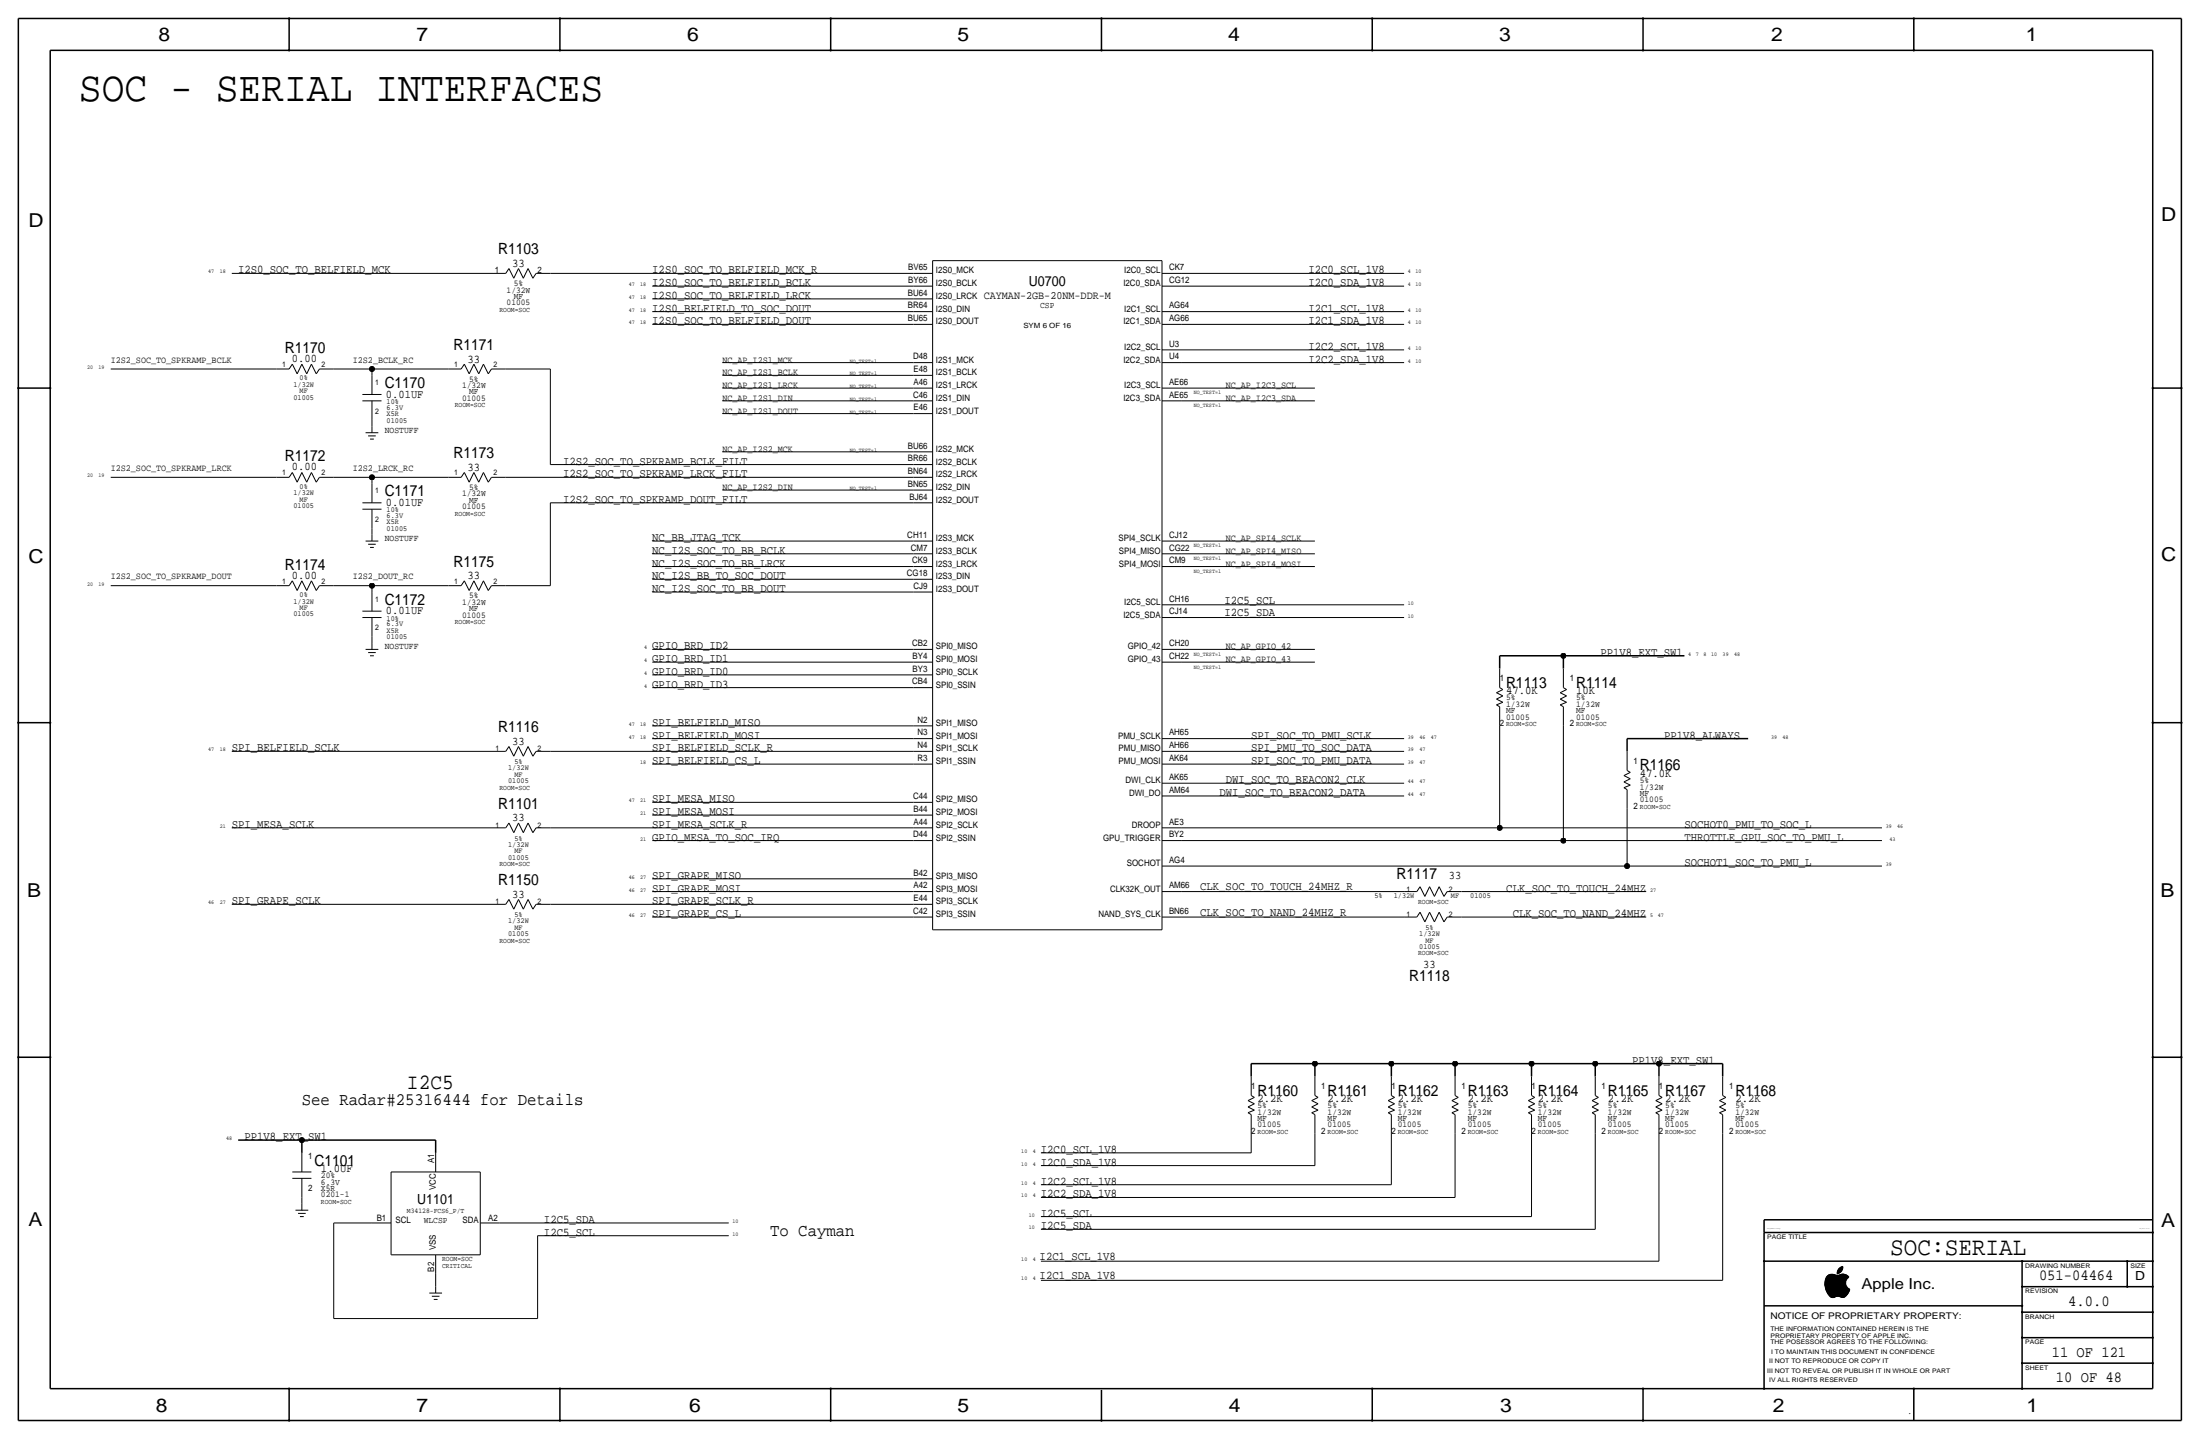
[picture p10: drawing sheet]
<svg xmlns="http://www.w3.org/2000/svg" width="877mm" height="574mm" viewBox="0 0 877 574" stroke-linecap="round" stroke-linejoin="round" font-family="sans-serif">
<g fill="none" stroke="#000" stroke-width=".6">
<path d="M7.3 7.4v558.8zM7.3 7.4h862.3zM115.3 7.4v12.7zM223.2 7.4v12.7zM331.2 7.4v12.7zM439.1 7.4v12.7zM547.1 7.4v12.7zM655 7.4v12.7zM763 7.4v12.7zM869.6 7.4v558.8zM20 20.1v533.4zM20 20.1h838.2z"/>
<path d="M858.2 20.1v533.4zM7.3 154.7h12.7zM858.2 154.7h11.4zM597.9 261.4h25.4zM597.9 261.4v5zM623.3 261.4h48.2zM623.3 261.4v5zM7.3 288h12.7zM648.7 294.4h48.2zM648.7 294.4v5.1zM858.2 288h11.4zM7.3 421.4h12.7z"/>
<path d="M498.8 423.9h25.4zM498.8 423.9v5.1zM524.2 423.9h30.5zM524.2 423.9v5.1zM554.7 423.9h25.4zM554.7 423.9v5.1zM580.1 423.9h30.5zM580.1 423.9v5.1zM610.6 423.9h25.4zM610.6 423.9v5.1zM636 423.9h25.4zM636 423.9v5.1z"/>
<path d="M661.4 423.9h25.4zM661.4 423.9v5.1zM686.8 423.9v5.1zM858.2 421.4h11.4zM94.9 454.4h25.4zM120.3 454.4h53.4zM120.3 454.4v5.1zM173.7 454.4v5.1zM703.3 486.2h154.9zM703.3 486.2v5zM703.3 491.2h154.9zM703.3 491.2v62.3z"/>
<path d="M703.3 502.7h154.9zM806.1 502.7v50.8zM806.1 512.8h52.1zM848.1 502.7v10.1zM703.3 520.4h102.8zM806.1 533.1h52.1zM806.1 523h52.1zM20 553.5h838.2zM115.3 553.5v12.7zM223.2 553.5v12.7zM331.2 553.5v12.7zM439.1 554v12.2z"/>
<path d="M547.1 553.5v12.7zM655 553.5v12.7zM763 553.5v12.7zM806.1 543.3h52.1zM7.3 566.2h862.3z"/>
</g>
<g fill="none" stroke="#000" stroke-width=".4">
<path d="M92.4 109h104.1zM196.5 109h5.1zM202.9 107l-1.3 2zM202.9 107l1.9 3.9zM206.7 107l-1.9 3.9zM206.7 107l1.9 3.9zM210.5 107l1.9 3.9zM210.5 107l-1.9 3.9zM213.7 109h5.7zM213.7 109l-1.3 1.9zM219.4 109h144.8zM260 119.1h104.2z"/>
<path d="M260 114h104.2zM364.2 109h7.6zM364.2 119.1h7.6zM364.2 114h7.6zM371.8 103.9v266.7zM371.8 103.9h91.4zM463.2 114h7.7zM463.2 109h7.7zM463.2 103.9v266.7zM470.9 109h88.9zM470.9 114h88.9zM260 124.2h104.2z"/>
<path d="M260 129.3h104.2zM364.2 124.2h7.6zM364.2 129.3h7.6zM463.2 124.2h7.7zM463.2 139.4h7.7zM463.2 129.3h7.7zM470.9 139.4h88.9zM470.9 129.3h88.9zM470.9 124.2h88.9zM44.1 147.1h66.1zM110.2 147.1h5.1zM116.5 145.1l-1.2 2z"/>
<path d="M116.5 145.1l2 3.9zM120.3 145.1l-1.8 3.9zM120.3 145.1l2 3.9zM124.2 145.1l1.9 3.9zM124.2 145.1l-1.9 3.9zM127.4 147.1h5.6zM127.4 147.1l-1.3 1.9zM133 147.1h15.3zM144.5 157.2h7.6zM144.5 159.8h7.6zM148.3 147.1v2.5zM148.3 147.1h30.5z"/>
<path d="M148.3 149.6v7.6zM148.3 159.8v7.6zM178.8 147.1h5zM185.1 145.1l-1.3 2zM185.1 145.1l1.9 3.9zM188.9 145.1l-1.9 3.9zM188.9 145.1l2 3.9zM192.7 145.1l2 3.9zM192.7 145.1l-1.8 3.9zM195.9 147.1h5.7zM195.9 147.1l-1.2 1.9zM201.6 147.1h17.8z"/>
<path d="M219.4 147.1v38.1zM288 144.5h76.2zM288 149.6h76.2zM288 154.7h76.2zM288 159.8h76.2zM364.2 159.8h7.6zM364.2 144.5h7.6zM364.2 154.7h7.6zM364.2 149.6h7.6zM463.2 159.8h7.7zM463.2 154.7h7.7zM463.2 144.5h7.7z"/>
<path d="M470.9 159.8h53.3zM470.9 144.5h88.9zM470.9 154.7h53.3zM145.7 172.5h5.1zM146.8 173.7h3zM147.5 175h1.5zM148.3 167.4v2.5zM148.3 169.9v2.6zM288 164.8h76.2zM364.2 164.8h7.6zM44.1 190.2h66.1zM110.2 190.2h5.1z"/>
<path d="M116.5 188.3l-1.2 1.9zM116.5 188.3l2 3.9zM120.3 188.3l-1.8 3.9zM120.3 188.3l2 3.9zM124.2 188.3l1.9 3.9zM124.2 188.3l-1.9 3.9zM127.4 190.2h5.6zM127.4 190.2l-1.3 2zM133 190.2h15.3zM148.3 190.2v2.6zM148.3 190.2h30.5zM148.3 192.8v7.6z"/>
<path d="M178.8 190.2h5zM185.1 188.3l-1.3 1.9zM185.1 188.3l1.9 3.9zM188.9 188.3l-1.9 3.9zM188.9 188.3l2 3.9zM192.7 188.3l2 3.9zM192.7 188.3l-1.8 3.9zM195.9 190.2h5.7zM195.9 190.2l-1.2 2zM201.6 190.2h162.6zM219.4 185.2h144.8zM288 195.3h76.2z"/>
<path d="M288 180.1h76.2zM364.2 180.1h7.6zM364.2 195.3h7.6zM364.2 185.2h7.6zM364.2 190.2h7.6zM144.5 200.4h7.6zM144.5 202.9h7.6zM145.7 215.6h5.1zM146.8 216.9h3zM147.5 218.2h1.5zM148.3 210.6v2.5zM148.3 202.9v7.7z"/>
<path d="M148.3 213.1v2.5zM219.4 200.4v33zM219.4 200.4h144.8zM260 215.6h104.2zM364.2 215.6h7.6zM364.2 200.4h7.6zM463.2 215.6h7.7zM470.9 215.6h53.3zM44.1 233.4h66.1zM110.2 233.4h5.1zM116.5 231.5l-1.2 1.9zM116.5 231.5l2 3.9z"/>
<path d="M120.3 231.5l-1.8 3.9zM120.3 231.5l2 3.9zM124.2 231.5l1.9 3.9zM124.2 231.5l-1.9 3.9zM127.4 233.4h5.6zM127.4 233.4l-1.3 2zM133 233.4h15.3zM148.3 233.4v2.6zM148.3 233.4h30.5zM148.3 236v7.6zM178.8 233.4h5zM185.1 231.5l-1.3 1.9z"/>
<path d="M185.1 231.5l1.9 3.9zM188.9 231.5l-1.9 3.9zM188.9 231.5l2 3.9zM192.7 231.5l2 3.9zM192.7 231.5l-1.8 3.9zM195.9 233.4h5.7zM195.9 233.4l-1.2 2zM201.6 233.4h17.8zM260 220.7h104.2zM260 225.8h104.2zM260 230.9h104.2zM260 236h104.2z"/>
<path d="M364.2 220.7h7.6zM364.2 225.8h7.6zM364.2 236h7.6zM364.2 230.9h7.6zM463.2 220.7h7.7zM463.2 225.8h7.7zM470.9 220.7h53.3zM470.9 225.8h53.3zM144.5 243.6h7.6zM144.5 246.1h7.6zM145.7 258.8h5.1zM148.3 253.7v2.6z"/>
<path d="M148.3 256.3v2.5zM148.3 246.1v7.6zM260 258.8h104.2zM364.2 258.8h7.6zM463.2 241h7.7zM463.2 258.8h7.7zM463.2 246.1h7.7zM470.9 258.8h53.3zM470.9 246.1h88.9zM470.9 241h88.9zM146.8 260.1h3zM147.5 261.4h1.5z"/>
<path d="M260 263.9h104.2zM260 274.1h104.2zM260 269h104.2zM364.2 274.1h7.6zM364.2 263.9h7.6zM364.2 269h7.6zM463.2 263.9h7.7zM470.9 263.9h53.3zM596.6 278.6l2.5 1.3zM596.6 278.6l2.5-1.2zM596.6 276.1l2.5 1.3zM596.6 276.1l2.5-1.3z"/>
<path d="M597.9 266.4v7.7zM597.9 274.1l1.2 .7zM622 278.6l2.5 1.3zM622 278.6l2.5-1.2zM622 276.1l2.5 1.3zM622 276.1l2.5-1.3zM623.3 266.4v7.7zM623.3 274.1l1.2 .7zM92.4 299.5h104.1zM196.5 299.5h5.1zM202.9 297.5l-1.3 2zM202.9 297.5l1.9 3.9z"/>
<path d="M206.7 297.5l-1.9 3.9zM206.7 297.5l1.9 3.9zM210.5 297.5l1.9 3.9zM210.5 297.5l-1.9 3.9zM213.7 299.5h5.7zM213.7 299.5l-1.3 1.9zM219.4 299.5h144.8zM260 294.4h104.2zM260 289.3h104.2zM364.2 299.5h7.6zM364.2 294.4h7.6zM364.2 289.3h7.6z"/>
<path d="M463.2 294.4h7.7zM463.2 299.5h7.7zM470.9 299.5h88.9zM470.9 294.4h88.9zM596.6 280.9l1.3 .8zM596.6 280.9l2.5-1zM597.9 289.3v40.6zM597.9 281.7v7.6zM622 280.9l1.3 .8zM622 280.9l2.5-1zM623.3 289.3v45.7zM623.3 281.7v7.6z"/>
<path d="M648.7 299.5v7.6zM260 319.8h104.2zM260 304.5h104.2zM364.2 319.8h7.6zM364.2 304.5h7.6zM463.2 317.2h7.7zM463.2 312.2h7.7zM463.2 304.5h7.7zM470.9 312.2h88.9zM470.9 317.2h88.9zM470.9 304.5h88.9zM647.4 313.9l1.3 .8z"/>
<path d="M647.4 313.9l2.5-1zM647.4 311.7l2.5 1.2zM647.4 311.7l2.5-1.3zM647.4 309.1l2.5 1.3zM647.4 309.1l2.5-1.3zM648.7 314.7v7.6zM648.7 307.1l1.2 .7zM92.4 329.9h104.1zM196.5 329.9h5.1zM202.9 328l-1.3 1.9zM202.9 328l1.9 3.9zM206.7 328l-1.9 3.9z"/>
<path d="M206.7 328l1.9 3.9zM210.5 328l1.9 3.9zM210.5 328l-1.9 3.9zM213.7 329.9h5.7zM213.7 329.9l-1.3 2zM219.4 329.9h144.8zM260 324.9h104.2zM260 335h104.2zM364.2 335h7.6zM364.2 329.9h7.6zM364.2 324.9h7.6zM463.2 329.9h7.7z"/>
<path d="M463.2 335h7.7zM470.9 329.9h127zM470.9 335h152.4zM597.9 329.9h152.4zM623.3 335h127zM648.7 322.3v22.9zM202.9 358.5l-1.3 1.9zM202.9 358.5l1.9 3.9zM206.7 358.5l-1.9 3.9zM206.7 358.5l1.9 3.9zM210.5 358.5l1.9 3.9zM210.5 358.5l-1.9 3.9z"/>
<path d="M260 355.3h104.2zM260 350.3h104.2zM364.2 355.3h7.6zM364.2 350.3h7.6zM463.2 345.2h7.7zM463.2 355.3h7.7zM470.9 355.3h88.9zM470.9 345.2h177.8zM559.8 355.3h5zM566.1 353.4l-1.3 1.9zM566.1 353.4l1.9 3.9zM569.9 353.4l-1.9 3.9z"/>
<path d="M569.9 353.4l2 3.9zM573.7 353.4l2 3.9zM573.7 353.4l-1.8 3.9zM576.9 355.3h5.7zM576.9 355.3l-1.2 2zM582.6 355.3h73.7zM648.7 345.2h101.6zM92.4 360.4h104.1zM196.5 360.4h5.1zM213.7 360.4h5.7zM213.7 360.4l-1.3 2zM219.4 360.4h144.8z"/>
<path d="M260 365.5h104.2zM364.2 365.5h7.6zM364.2 360.4h7.6zM371.8 370.6h91.4zM463.2 365.5h7.7zM470.9 365.5h88.9zM559.8 365.5h5zM566.1 363.6l-1.3 1.9zM566.1 363.6l1.9 3.8zM569.9 363.6l-1.9 3.8zM569.9 363.6l2 3.8zM573.7 363.6l2 3.8z"/>
<path d="M573.7 363.6l-1.8 3.8zM576.9 365.5h5.7zM576.9 365.5l-1.2 1.9zM582.6 365.5h73.7zM497.5 438.7l2.6 1.2zM497.5 438.7l2.6-1.3zM498.8 429v7.6zM498.8 436.6l1.3 .8zM522.9 438.7l2.6 1.2zM522.9 438.7l2.6-1.3zM524.2 429v7.6zM524.2 436.6l1.3 .8z"/>
<path d="M553.4 438.7l2.6 1.2zM553.4 438.7l2.6-1.3zM554.7 429v7.6zM554.7 436.6l1.3 .8zM578.8 438.7l2.6 1.2zM578.8 438.7l2.6-1.3zM580.1 429v7.6zM580.1 436.6l1.3 .8zM609.3 438.7l2.5 1.2zM609.3 438.7l2.5-1.3zM610.6 429v7.6zM610.6 436.6l1.2 .8z"/>
<path d="M634.7 438.7l2.5 1.2zM634.7 438.7l2.5-1.3zM636 429v7.6zM636 436.6l1.2 .8zM660.1 438.7l2.5 1.2zM660.1 438.7l2.5-1.3zM661.4 429v7.6zM661.4 436.6l1.2 .8zM685.5 438.7l2.5 1.2zM685.5 438.7l2.5-1.3zM686.8 429v7.6zM686.8 436.6l1.2 .8z"/>
<path d="M120.3 459.5v7.6zM173.7 459.5v7.6zM415 459.5h83.8zM497.5 443.5l1.3 .7zM497.5 443.5l2.6-1zM497.5 441.2l2.6 1.3zM497.5 441.2l2.6-1.3zM498.8 451.9v7.6zM498.8 444.2v7.7zM522.9 443.5l1.3 .7zM522.9 443.5l2.6-1zM522.9 441.2l2.6 1.3z"/>
<path d="M522.9 441.2l2.6-1.3zM524.2 451.9v12.7zM524.2 444.2v7.7zM553.4 443.5l1.3 .7zM553.4 443.5l2.6-1zM553.4 441.2l2.6 1.3zM553.4 441.2l2.6-1.3zM554.7 451.9v20.3zM554.7 444.2v7.7zM578.8 443.5l1.3 .7zM578.8 443.5l2.6-1zM578.8 441.2l2.6 1.3z"/>
<path d="M578.8 441.2l2.6-1.3zM580.1 451.9v25.4zM580.1 444.2v7.7zM609.3 443.5l1.3 .7zM609.3 443.5l2.5-1zM609.3 441.2l2.5 1.3zM609.3 441.2l2.5-1.3zM610.6 451.9v33zM610.6 444.2v7.7zM634.7 443.5l1.3 .7zM634.7 443.5l2.5-1zM634.7 441.2l2.5 1.3z"/>
<path d="M634.7 441.2l2.5-1.3zM636 451.9v38.1zM636 444.2v7.7zM660.1 443.5l1.3 .7zM660.1 443.5l2.5-1zM660.1 441.2l2.5 1.3zM660.1 441.2l2.5-1.3zM661.4 451.9v50.8zM661.4 444.2v7.7zM685.5 443.5l1.3 .7zM685.5 443.5l2.5-1zM685.5 441.2l2.5 1.3z"/>
<path d="M685.5 441.2l2.5-1.3zM686.8 451.9v58.4zM686.8 444.2v7.7zM116.5 467.1h7.7zM116.5 469.6h7.7zM120.3 477.3v2.5zM120.3 469.6v7.7zM120.3 479.8v2.5zM155.9 467.1h35.6zM155.9 467.1v33zM191.5 467.1v33zM415 477.3h165.1z"/>
<path d="M415 464.6h109.2zM415 472.2h139.7zM117.8 482.3h5.1zM118.8 483.6h3.1zM119.6 484.9h1.5zM133 487.4v38.1zM133 487.4h15.3zM148.3 487.4h7.6zM191.5 487.4h7.6zM199.1 487.4h91.4zM214.3 492.5h76.2zM214.3 492.5v33z"/>
<path d="M415 490h221zM415 484.9h195.6zM155.9 500.1h35.6zM171.1 515.4h5.1zM172.2 516.6h3zM172.9 517.9h1.5zM173.7 507.7v5.1zM173.7 500.1v7.6zM173.7 512.8v2.6zM415 510.3h271.8zM415 502.7h246.4zM727.5 511.7h8.3z"/>
<path d="M727.5 512h8.3zM727.5 512.1h8.3zM727.5 512.2h8.4zM727.5 512.3h8.4zM727.5 511.2h8.2zM727.5 511.3h8.2zM727.5 511.5h8.2zM727.5 511.8h8.3zM727.5 511.6h8.3zM727.5 512.4h8.5zM727.5 511.9h8.3zM727.5 511.4h8.2z"/>
<path d="M727.5 511.1h8.3zM727.6 512.8h8.6zM727.6 510.8h8.2zM727.6 511h8.2zM727.6 512.7h8.5zM727.6 512.5h8.4zM727.6 512.6h8.4zM727.6 510.9h8.2zM727.6 510.7h8.2zM727.6 512.9h8.6zM727.6 513.1h8.8zM727.6 513h8.7z"/>
<path d="M727.6 510.6h8.3zM727.6 510.5h8.3zM727.7 510.4h8.2zM727.7 513.2h8.8zM727.7 510.3h8.3zM727.7 510.2h8.3zM727.7 513.3h9zM727.7 513.4h9.1zM727.7 510.1h8.3zM727.8 513.6h9.2zM727.8 510h8.3zM727.8 513.5h9.1z"/>
<path d="M727.8 509.9h8.4zM727.8 513.7h9.4zM727.8 513.8h9.6zM727.8 509.8h8.5zM727.9 513.9h9.5zM727.9 509.7h8.4zM727.9 509.6h8.5zM727.9 514h9.5zM727.9 514.1h9.5zM728 509.5h8.5zM728 514.2h9.4zM728 509.3h8.7z"/>
<path d="M728 509.4h8.6zM728 514.4h9.3zM728.1 509.2h8.8zM728.1 514.5h9.2zM728.1 509.1h8.9zM728.1 514.6h9.1zM728.2 509h8.8zM728.2 514.7h9zM728.2 514.8h9zM728.3 508.9h8.7zM728.3 514.9h8.8zM728.3 508.8h8.6z"/>
<path d="M728.3 515.1h8.7zM728.3 515h8.8zM728.4 508.7h8.4zM728.4 515.2h8.6zM728.5 515.3h8.4zM728.5 508.6h8.2zM728.5 515.4h8.4zM728.6 515.5h8.2zM728.6 508.5h7.9zM728.7 515.6h8zM728.7 508.4h7.7zM728.7 515.7h8z"/>
<path d="M728.8 515.8h7.7zM728.9 508.3h3.1zM728.9 515.9h7.6zM728.9 516h7.5zM729 508.2h2.6zM729 516.1h7.3zM729.1 516.2h7.1zM729.2 516.3h6.9zM729.2 508.1l1.8-.2a3.7 3.7 0 0 0 3.3-.1 2.44 2.44 0 0 1 2.7 1.3 2.72 2.72 0 0 0 .5 4.8l-.7 1.5-1.1 1.3M729.2 508.1a5.2 5.2 0 0 0-.8 7.1 2.3 2.3 0 0 0 2.2 2l1-.3M729.3 508.1h2.1zM729.3 516.4h6.7z"/>
<path d="M729.4 516.5h6.5zM729.5 516.6h6.3zM729.6 516.7h2.5zM729.6 507.9h1.4zM729.7 516.8h2.1zM729.8 516.9h1.9zM729.9 517h1.6zM730.2 517.1h1zM732.4 507.5h.6zM732.4 507.4h.8zM732.4 507.6h.4zM732.4 507h1.4z"/>
<path d="M732.4 507.1h1.3zM732.4 507.2h1.2zM732.4 507.3h1zM732.5 506.8h1.5zM732.5 506.9h1.4zM732.5 506.6h1.7zM732.5 506.7h1.6zM732.6 506.5h1.7zM732.6 506.4h1.7zM732.7 506.3h1.7zM732.7 506.2h1.7zM732.8 506.1h1.7z"/>
<path d="M732.8 506h1.7zM732.9 505.9h1.6zM733 505.8h1.6zM733.1 505.7h1.5zM733.1 508.3h3.1zM733.2 505.6h1.4zM733.2 516.7h2.5zM733.3 505.5h1.4zM733.4 505.4h1.3zM733.4 508.2h2.6zM733.6 505.3h1.1zM733.6 516.8h2z"/>
<path d="M733.7 508.1h2.1zM733.7 505.2h1zM733.8 516.9h1.7zM733.9 505.1h.8zM733.9 507.9h1.6zM734 517h1.3zM734.1 505h.6zM734.3 504.9h.4zM734.3 507.8h.8zM734.3 517.1h.7zM734.7 504.7a2.81 2.81 0 0 0-2.3 3 2.71 2.71 0 0 0 2.3-2.9M735.8 516.7a2.7 2.7 0 0 1-3 0l-1.1 .2"/>
<path d="M133 525.5h81.3z"/>
</g>
<g fill="#000" stroke="#000" stroke-width=".4">
<path d="M115.1 7.2h.4v.3h-.4zM115.1 19.9h.4v.3h-.4zM223 7.2h.4v.3h-.4zM223 19.9h.4v.3h-.4zM331 19.9h.4v.3h-.4zM331 7.2h.4v.3h-.4zM438.9 7.2h.4v.3h-.4zM438.9 19.9h.4v.3h-.4zM546.9 7.2h.4v.3h-.4zM546.9 19.9h.4v.3h-.4zM654.8 19.9h.4v.3h-.4zM654.8 7.2h.4v.3h-.4z"/>
<path d="M762.8 19.9h.4v.3h-.4zM762.8 7.2h.4v.3h-.4zM7.1 154.5h.4v.4h-.4zM19.8 154.5h.4v.4h-.4zM858 154.5h.4v.4h-.4zM869.5 154.5h.3v.4h-.3zM7.1 287.9h.4v.3h-.4zM19.8 287.9h.4v.3h-.4zM858 287.9h.4v.3h-.4zM869.5 287.9h.3v.3h-.3zM7.1 421.2h.4v.4h-.4zM19.8 421.2h.4v.4h-.4z"/>
<path d="M858 421.2h.4v.4h-.4zM869.5 421.2h.3v.4h-.3zM858 491.1h.4v.3h-.4zM703.1 502.5h.4v.3h-.4zM806 502.5h.3v.3h-.3zM806 512.7h.3v.3h-.3zM847.9 512.7h.3v.3h-.3zM847.9 502.5h.3v.3h-.3zM858 502.5h.4v.3h-.4zM858 512.7h.4v.3h-.4zM806 520.3h.3v.3h-.3zM806 522.8h.3v.4h-.3z"/>
<path d="M806 533h.3v.3h-.3zM858 522.8h.4v.4h-.4zM858 533h.4v.3h-.4zM115.1 553.3h.4v.3h-.4zM223 553.3h.4v.3h-.4zM331 553.3h.4v.3h-.4zM546.9 553.3h.4v.3h-.4zM654.8 553.3h.4v.3h-.4zM703.1 553.3h.4v.3h-.4zM762.8 553.3h.4v.3h-.4zM806 543.1h.3v.4h-.3zM806 553.3h.3v.3h-.3z"/>
<path d="M858 543.1h.4v.4h-.4zM115.1 566h.4v.3h-.4zM223 566h.4v.3h-.4zM331 566h.4v.3h-.4zM438.9 566h.4v.3h-.4zM546.9 566h.4v.3h-.4zM654.8 566h.4v.3h-.4z"/>
<circle cx="148.3" cy="147.1" r="1.02"/>
<circle cx="148.3" cy="190.2" r="1.02"/>
<circle cx="148.3" cy="233.4" r="1.02"/>
<circle cx="623.3" cy="261.4" r="1.02"/>
<circle cx="597.9" cy="329.9" r="1.02"/>
<circle cx="623.3" cy="335" r="1.02"/>
<circle cx="648.7" cy="345.2" r="1.02"/>
<circle cx="524.2" cy="423.9" r="1.02"/>
<circle cx="554.7" cy="423.9" r="1.02"/>
<circle cx="580.1" cy="423.9" r="1.02"/>
<circle cx="610.6" cy="423.9" r="1.02"/>
<circle cx="636" cy="423.9" r="1.02"/>
<circle cx="661.4" cy="423.9" r="1.02"/>
<circle cx="120.3" cy="454.4" r="1.02"/>
</g>
<text font-size="17" x="31.4" y="40.4">SOC - SERIAL INTERFACES</text>
<text font-size="10.1" x="753.6" y="500.1">SOC:SERIAL</text>
<text font-size="8.7" x="162.3" y="434.1">I2C5</text>
<g font-size="7.6">
<text x="63.2" y="16.5">8</text>
<text x="166.1" y="16.5">7</text>
<text x="274" y="16.5">6</text>
<text x="381.7" y="16.5">5</text>
<text x="489.7" y="16.5">4</text>
<text x="597.6" y="16.5">3</text>
<text x="706.1" y="16.5">2</text>
<text x="807.7" y="16.5">1</text>
<text x="861.5" y="88.1">D</text>
<text x="11.4" y="90.4">D</text>
<text x="11.4" y="224.3">C</text>
<text x="861.5" y="223.8">C</text>
<text x="10.9" y="357.6">B</text>
<text x="861.3" y="357.4">B</text>
<text x="11.4" y="488.4">A</text>
<text x="861.5" y="489.2">A</text>
<text x="62.2" y="562.6">8</text>
<text x="166.1" y="562.6">7</text>
<text x="274.8" y="562.6">6</text>
<text x="381.7" y="562.6">5</text>
<text x="489.9" y="562.6">4</text>
<text x="598.1" y="562.6">3</text>
<text x="706.8" y="562.6">2</text>
<text x="807.9" y="562.6">1</text>
</g>
<g font-size="7">
<text x="120.3" y="440.4">See Radar#25316444 for Details</text>
<text x="307" y="492.5">To Cayman</text>
</g>
<g font-size="6.2">
<text x="198.6" y="101.3">R1103</text>
<text x="113.5" y="140.7">R1170</text>
<text x="180.8" y="139.4">R1171</text>
<text x="153.4" y="154.7">C1170</text>
<text x="113.5" y="183.9">R1172</text>
<text x="180.8" y="182.6">R1173</text>
<text x="153.4" y="197.9">C1171</text>
<text x="113.5" y="227.1">R1174</text>
<text x="180.8" y="225.8">R1175</text>
<text x="153.4" y="241">C1172</text>
<text x="600.4" y="274.1">R1113</text>
<text x="628.3" y="274.1">R1114</text>
<text x="198.6" y="291.8">R1116</text>
<text x="653.7" y="307.1">R1166</text>
<text x="198.6" y="322.3">R1101</text>
<text x="198.6" y="352.8">R1150</text>
<text x="556.7" y="350.3">R1117</text>
<text x="561.8" y="390.9">R1118</text>
<text x="501.3" y="436.6">R1160</text>
<text x="529.3" y="436.6">R1161</text>
<text x="557.2" y="436.6">R1162</text>
<text x="585.2" y="436.6">R1163</text>
<text x="613.1" y="436.6">R1164</text>
<text x="641" y="436.6">R1165</text>
<text x="663.9" y="436.6">R1167</text>
<text x="691.8" y="436.6">R1168</text>
<text x="125.4" y="464.6">C1101</text>
<text x="812.9" y="510.3">051-04464</text>
<text x="824.6" y="520.4">4.0.0</text>
<text x="818" y="540.8">11 OF 121</text>
<text x="819.6" y="550.9">10 OF 48</text>
</g>
<text font-size="6" x="742.1" y="513.9">Apple Inc.</text>
<g font-size="5.6">
<text x="410.2" y="114">U0700</text>
<text x="166.4" y="479.8">U1101</text>
</g>
<text font-size="5" x="851.2" y="510.3">D</text>
<g font-size="4.7">
<text x="204.2" y="106.4">33</text>
<text x="94.9" y="109">I2S0_SOC_TO_BELFIELD_MCK</text>
<text x="260" y="109">I2S0_SOC_TO_BELFIELD_MCK_R</text>
<text x="521.7" y="109">I2C0_SCL_1V8</text>
<text x="260" y="119.1">I2S0_SOC_TO_BELFIELD_LRCK</text>
<text x="260" y="114">I2S0_SOC_TO_BELFIELD_BCLK</text>
<text x="521.7" y="114">I2C0_SDA_1V8</text>
<text x="260" y="124.2">I2S0_BELFIELD_TO_SOC_DOUT</text>
<text x="521.7" y="124.2">I2C1_SCL_1V8</text>
<text x="260" y="129.3">I2S0_SOC_TO_BELFIELD_DOUT</text>
<text x="521.7" y="129.3">I2C1_SDA_1V8</text>
<text x="521.7" y="139.4">I2C2_SCL_1V8</text>
<text x="116.4" y="144.3">0.00</text>
<text x="186.4" y="144.5">33</text>
<text x="521.7" y="144.5">I2C2_SDA_1V8</text>
<text x="153.9" y="158.5">0.01UF</text>
<text x="224.5" y="185.2">I2S2_SOC_TO_SPKRAMP_BCLK_FILT</text>
<text x="116.4" y="187.5">0.00</text>
<text x="186.4" y="187.7">33</text>
<text x="224.5" y="190.2">I2S2_SOC_TO_SPKRAMP_LRCK_FILT</text>
<text x="153.9" y="201.7">0.01UF</text>
<text x="224.5" y="200.4">I2S2_SOC_TO_SPKRAMP_DOUT_FILT</text>
<text x="260" y="215.6">NC_BB_JTAG_TCK</text>
<text x="260" y="220.7">NC_I2S_SOC_TO_BB_BCLK</text>
<text x="260" y="225.8">NC_I2S_SOC_TO_BB_LRCK</text>
<text x="116.4" y="230.6">0.00</text>
<text x="186.4" y="230.9">33</text>
<text x="260" y="230.9">NC_I2S_BB_TO_SOC_DOUT</text>
<text x="260" y="236">NC_I2S_SOC_TO_BB_DOUT</text>
<text x="153.9" y="244.9">0.01UF</text>
<text x="488.1" y="245.6">I2C5_SDA</text>
<text x="488.1" y="240.5">I2C5_SCL</text>
<text x="260" y="263.9">GPIO_BRD_ID1</text>
<text x="260" y="258.8">GPIO_BRD_ID2</text>
<text x="638" y="261.4">PP1V8_EXT_SW1</text>
<text x="260" y="269">GPIO_BRD_ID0</text>
<text x="260" y="274.1">GPIO_BRD_ID3</text>
<text x="600.4" y="276.6">47.0K</text>
<text x="628.3" y="276.6">10K</text>
<text x="260" y="289.3">SPI_BELFIELD_MISO</text>
<text x="92.4" y="299.5">SPI_BELFIELD_SCLK</text>
<text x="204.2" y="296.9">33</text>
<text x="260" y="294.4">SPI_BELFIELD_MOSI</text>
<text x="260" y="299.5">SPI_BELFIELD_SCLK_R</text>
<text x="498.8" y="299.5">SPI_PMU_TO_SOC_DATA</text>
<text x="498.8" y="294.4">SPI_SOC_TO_PMU_SCLK</text>
<text x="663.4" y="294.4">PP1V8_ALWAYS</text>
<text x="260" y="304.5">SPI_BELFIELD_CS_L</text>
<text x="498.8" y="304.5">SPI_SOC_TO_PMU_DATA</text>
<text x="653.7" y="309.6">47.0K</text>
<text x="486.1" y="317.2">DWI_SOC_TO_BEACON2_DATA</text>
<text x="488.6" y="312.2">DWI_SOC_TO_BEACON2_CLK</text>
<text x="260" y="319.8">SPI_MESA_MISO</text>
<text x="92.4" y="329.9">SPI_MESA_SCLK</text>
<text x="204.2" y="327.4">33</text>
<text x="260" y="324.9">SPI_MESA_MOSI</text>
<text x="260" y="329.9">SPI_MESA_SCLK_R</text>
<text x="671.5" y="329.9">SOCHOT0_PMU_TO_SOC_L</text>
<text x="260" y="335">GPIO_MESA_TO_SOC_IRQ</text>
<text x="671.5" y="335">THROTTLE_GPU_SOC_TO_PMU_L</text>
<text x="671.5" y="345.2">SOCHOT1_SOC_TO_PMU_L</text>
<text x="260" y="350.3">SPI_GRAPE_MISO</text>
<text x="577.6" y="350.3">33</text>
<text x="204.2" y="357.9">33</text>
<text x="260" y="355.3">SPI_GRAPE_MOSI</text>
<text x="478.5" y="354.8">CLK_SOC_TO_TOUCH_24MHZ_R</text>
<text x="600.5" y="355.3">CLK_SOC_TO_TOUCH_24MHZ</text>
<text x="92.4" y="360.4">SPI_GRAPE_SCLK</text>
<text x="260" y="365.5">SPI_GRAPE_CS_L</text>
<text x="260" y="360.4">SPI_GRAPE_SCLK_R</text>
<text x="478.5" y="365">CLK_SOC_TO_NAND_24MHZ_R</text>
<text x="603.1" y="365.5">CLK_SOC_TO_NAND_24MHZ</text>
<text x="567.4" y="385.8">33</text>
<text x="650.7" y="423.9">PP1V8_EXT_SW1</text>
<text x="501.3" y="439.2">2.2K</text>
<text x="529.3" y="439.2">2.2K</text>
<text x="557.2" y="439.2">2.2K</text>
<text x="585.2" y="439.2">2.2K</text>
<text x="613.1" y="439.2">2.2K</text>
<text x="641" y="439.2">2.2K</text>
<text x="663.9" y="439.2">2.2K</text>
<text x="691.8" y="439.2">2.2K</text>
<text x="97.5" y="454.4">PP1V8_EXT_SW1</text>
<text x="415" y="459.5">I2C0_SCL_1V8</text>
<text x="128" y="467.1">1.0UF</text>
<text x="415" y="464.6">I2C0_SDA_1V8</text>
<text x="415" y="472.2">I2C2_SCL_1V8</text>
<text x="415" y="477.3">I2C2_SDA_1V8</text>
<text x="415" y="484.9">I2C5_SCL</text>
<text x="216.9" y="487.4">I2C5_SDA</text>
<text x="415" y="490">I2C5_SDA</text>
<text x="216.9" y="492.5">I2C5_SCL</text>
<text x="414.5" y="502.2">I2C1_SCL_1V8</text>
<text x="414.5" y="509.8">I2C1_SDA_1V8</text>
</g>
<text font-size="4.5" x="392.2" y="119.1">CAYMAN-2GB-20NM-DDR-M</text>
<g font-size="3.8">
<text x="44.1" y="144.5">I2S2_SOC_TO_SPKRAMP_BCLK</text>
<text x="140.7" y="144.5">I2S2_BCLK_RC</text>
<text x="288" y="144.5">NC_AP_I2S1_MCK</text>
<text x="288" y="149.6">NC_AP_I2S1_BCLK</text>
<text x="288" y="154.7">NC_AP_I2S1_LRCK</text>
<text x="488.6" y="154.7">NC_AP_I2C3_SCL</text>
<text x="288" y="159.8">NC_AP_I2S1_DIN</text>
<text x="488.6" y="159.8">NC_AP_I2C3_SDA</text>
<text x="288" y="164.8">NC_AP_I2S1_DOUT</text>
<text x="288" y="180.1">NC_AP_I2S2_MCK</text>
<text x="44.1" y="187.7">I2S2_SOC_TO_SPKRAMP_LRCK</text>
<text x="140.7" y="187.7">I2S2_LRCK_RC</text>
<text x="288" y="195.3">NC_AP_I2S2_DIN</text>
<text x="488.6" y="215.6">NC_AP_SPI4_SCLK</text>
<text x="488.6" y="220.7">NC_AP_SPI4_MISO</text>
<text x="488.6" y="225.8">NC_AP_SPI4_MOSI</text>
<text x="44.1" y="230.9">I2S2_SOC_TO_SPKRAMP_DOUT</text>
<text x="140.7" y="230.9">I2S2_DOUT_RC</text>
<text x="488.6" y="258.8">NC_AP_GPIO_42</text>
<text x="488.6" y="263.9">NC_AP_GPIO_43</text>
</g>
<text font-size="3.7" x="705.8" y="525.5">NOTICE OF PROPRIETARY PROPERTY:</text>
<g font-size="3.6">
<text x="153.4" y="172.5">NOSTUFF</text>
<text x="153.4" y="215.6">NOSTUFF</text>
<text x="153.4" y="258.8">NOSTUFF</text>
</g>
<g font-size="3.5">
<text x="362.1" y="107.7">BV65</text>
<text x="466" y="107.7">CK7</text>
<text x="197.3" y="109">1</text>
<text x="214.3" y="109">2</text>
<text x="362.1" y="112.8">BY66</text>
<text x="373.1" y="109">I2S0_MCK</text>
<text x="448.2" y="109">I2C0_SCL</text>
<text x="466" y="112.8">CG12</text>
<text x="202" y="116.6">1/32W</text>
<text x="204.8" y="114">5%</text>
<text x="204.8" y="119.1">MF</text>
<text x="361.9" y="117.9">BU64</text>
<text x="373.1" y="119.1">I2S0_LRCK</text>
<text x="373.1" y="114">I2S0_BCLK</text>
<text x="447.8" y="114">I2C0_SDA</text>
<text x="202" y="121.7">01005</text>
<text x="361.9" y="122.9">BR64</text>
<text x="373.1" y="124.2">I2S0_DIN</text>
<text x="414.7" y="122.9">CSP</text>
<text x="448.2" y="124.2">I2C1_SCL</text>
<text x="466" y="122.9">AG64</text>
<text x="361.9" y="128">BU65</text>
<text x="373.1" y="129.3">I2S0_DOUT</text>
<text x="447.8" y="129.3">I2C1_SDA</text>
<text x="466" y="128">AG66</text>
<text x="364" y="143.3">D48</text>
<text x="448.2" y="139.4">I2C2_SCL</text>
<text x="466" y="143.3">U4</text>
<text x="466" y="138.2">U3</text>
<text x="364.2" y="148.3">E48</text>
<text x="373.1" y="144.5">I2S1_MCK</text>
<text x="373.1" y="149.6">I2S1_BCLK</text>
<text x="447.8" y="144.5">I2C2_SDA</text>
<text x="184.2" y="154.7">1/32W</text>
<text x="187" y="152.1">5%</text>
<text x="364.2" y="153.4">A46</text>
<text x="373.1" y="154.7">I2S1_LRCK</text>
<text x="448.2" y="154.7">I2C3_SCL</text>
<text x="466" y="153.4">AE66</text>
<text x="184.2" y="159.8">01005</text>
<text x="187" y="157.2">MF</text>
<text x="364" y="158.5">C46</text>
<text x="373.1" y="159.8">I2S1_DIN</text>
<text x="447.8" y="159.8">I2C3_SDA</text>
<text x="466" y="158.5">AE65</text>
<text x="364.2" y="163.6">E46</text>
<text x="373.1" y="164.8">I2S1_DOUT</text>
<text x="361.9" y="178.8">BU66</text>
<text x="361.9" y="183.9">BR66</text>
<text x="373.1" y="180.1">I2S2_MCK</text>
<text x="373.1" y="185.2">I2S2_BCLK</text>
<text x="361.9" y="189">BN64</text>
<text x="373.1" y="190.2">I2S2_LRCK</text>
<text x="184.2" y="197.9">1/32W</text>
<text x="187" y="195.3">5%</text>
<text x="361.9" y="194.1">BN65</text>
<text x="373.1" y="195.3">I2S2_DIN</text>
<text x="184.2" y="202.9">01005</text>
<text x="187" y="200.4">MF</text>
<text x="362.6" y="199.1">BJ64</text>
<text x="373.1" y="200.4">I2S2_DOUT</text>
<text x="361.7" y="214.4">CH11</text>
<text x="373.1" y="215.6">I2S3_MCK</text>
<text x="445.9" y="215.6">SPI4_SCLK</text>
<text x="466" y="214.4">CJ12</text>
<text x="363.1" y="219.5">CM7</text>
<text x="373.1" y="220.7">I2S3_BCLK</text>
<text x="446.1" y="220.7">SPI4_MISO</text>
<text x="466" y="219.5">CG22</text>
<text x="363.6" y="224.5">CK9</text>
<text x="373.1" y="225.8">I2S3_LRCK</text>
<text x="446.1" y="225.8">SPI4_MOSI</text>
<text x="466" y="224.5">CM9</text>
<text x="361.5" y="229.6">CG18</text>
<text x="373.1" y="230.9">I2S3_DIN</text>
<text x="187" y="238.5">5%</text>
<text x="364.2" y="234.7">CJ9</text>
<text x="373.1" y="236">I2S3_DOUT</text>
<text x="466" y="239.8">CH16</text>
<text x="184.2" y="241">1/32W</text>
<text x="187" y="243.6">MF</text>
<text x="448.2" y="241">I2C5_SCL</text>
<text x="466" y="244.9">CJ14</text>
<text x="184.2" y="246.1">01005</text>
<text x="447.8" y="246.1">I2C5_SDA</text>
<text x="363.6" y="257.6">CB2</text>
<text x="466" y="257.6">CH20</text>
<text x="363.8" y="262.6">BY4</text>
<text x="373.1" y="263.9">SPI0_MOSI</text>
<text x="373.1" y="258.8">SPI0_MISO</text>
<text x="449.6" y="258.8">GPIO_42</text>
<text x="449.6" y="263.9">GPIO_43</text>
<text x="466" y="262.6">CH22</text>
<text x="363.8" y="267.7">BY3</text>
<text x="373.1" y="269">SPI0_SCLK</text>
<text x="363.6" y="272.8">CB4</text>
<text x="373.1" y="274.1">SPI0_SSIN</text>
<text x="597.9" y="271.5">1</text>
<text x="625.8" y="271.5">1</text>
<text x="600.4" y="281.7">1/32W</text>
<text x="600.4" y="279.1">5%</text>
<text x="628.3" y="281.7">1/32W</text>
<text x="628.3" y="279.1">5%</text>
<text x="600.4" y="286.8">01005</text>
<text x="600.4" y="284.2">MF</text>
<text x="628.3" y="286.8">01005</text>
<text x="628.3" y="284.2">MF</text>
<text x="365.7" y="293.1">N3</text>
<text x="365.7" y="288">N2</text>
<text x="373.1" y="289.3">SPI1_MISO</text>
<text x="466" y="293.1">AH65</text>
<text x="597.9" y="289.3">2</text>
<text x="625.8" y="289.3">2</text>
<text x="365.7" y="298.2">N4</text>
<text x="373.1" y="299.5">SPI1_SCLK</text>
<text x="373.1" y="294.4">SPI1_MOSI</text>
<text x="445.7" y="294.4">PMU_SCLK</text>
<text x="445.9" y="299.5">PMU_MISO</text>
<text x="466" y="298.2">AH66</text>
<text x="365.7" y="303.3">R3</text>
<text x="373.1" y="304.5">SPI1_SSIN</text>
<text x="445.9" y="304.5">PMU_MOSI</text>
<text x="466" y="303.3">AK64</text>
<text x="651.2" y="304.5">1</text>
<text x="466" y="310.9">AK65</text>
<text x="448.7" y="312.2">DWI_CLK</text>
<text x="450.1" y="317.2">DWI_DO</text>
<text x="466" y="316">AM64</text>
<text x="653.7" y="317.2">MF</text>
<text x="653.7" y="314.7">1/32W</text>
<text x="653.7" y="312.2">5%</text>
<text x="364" y="318.5">C44</text>
<text x="364.2" y="323.6">B44</text>
<text x="373.1" y="319.8">SPI2_MISO</text>
<text x="651.2" y="322.3">2</text>
<text x="653.7" y="319.8">01005</text>
<text x="364.2" y="328.7">A44</text>
<text x="373.1" y="329.9">SPI2_SCLK</text>
<text x="373.1" y="324.9">SPI2_MOSI</text>
<text x="451.2" y="329.9">DROOP</text>
<text x="466" y="328.7">AE3</text>
<text x="364" y="333.8">D44</text>
<text x="373.1" y="335">SPI2_SSIN</text>
<text x="439.8" y="335">GPU_TRIGGER</text>
<text x="466" y="333.8">BY2</text>
<text x="449.3" y="345.2">SOCHOT</text>
<text x="466" y="343.9">AG4</text>
<text x="364.2" y="349">B42</text>
<text x="373.1" y="350.3">SPI3_MISO</text>
<text x="364.2" y="359.2">E44</text>
<text x="364.2" y="354.1">A42</text>
<text x="373.1" y="355.3">SPI3_MOSI</text>
<text x="442.6" y="355.3">CLK32K_OUT</text>
<text x="466" y="354.1">AM66</text>
<text x="364" y="364.2">C42</text>
<text x="373.1" y="365.5">SPI3_SSIN</text>
<text x="373.1" y="360.4">SPI3_SCLK</text>
<text x="437.9" y="365.5">NAND_SYS_CLK</text>
<text x="466" y="364.2">BN66</text>
<text x="498.8" y="434.1">1</text>
<text x="526.7" y="434.1">1</text>
<text x="554.7" y="434.1">1</text>
<text x="582.6" y="434.1">1</text>
<text x="610.6" y="434.1">1</text>
<text x="638.5" y="434.1">1</text>
<text x="661.4" y="434.1">1</text>
<text x="689.3" y="434.1">1</text>
<text x="501.3" y="441.7">5%</text>
<text x="529.3" y="441.7">5%</text>
<text x="557.2" y="441.7">5%</text>
<text x="585.2" y="441.7">5%</text>
<text x="613.1" y="441.7">5%</text>
<text x="641" y="441.7">5%</text>
<text x="663.9" y="441.7">5%</text>
<text x="691.8" y="441.7">5%</text>
<text x="501.3" y="446.8">MF</text>
<text x="501.3" y="449.3">01005</text>
<text x="501.3" y="444.2">1/32W</text>
<text x="529.3" y="446.8">MF</text>
<text x="529.3" y="449.3">01005</text>
<text x="529.3" y="444.2">1/32W</text>
<text x="557.2" y="444.2">1/32W</text>
<text x="557.2" y="449.3">01005</text>
<text x="557.2" y="446.8">MF</text>
<text x="585.2" y="449.3">01005</text>
<text x="585.2" y="446.8">MF</text>
<text x="585.2" y="444.2">1/32W</text>
<text x="613.1" y="446.8">MF</text>
<text x="613.1" y="449.3">01005</text>
<text x="613.1" y="444.2">1/32W</text>
<text x="641" y="444.2">1/32W</text>
<text x="641" y="446.8">MF</text>
<text x="641" y="449.3">01005</text>
<text x="663.9" y="444.2">1/32W</text>
<text x="663.9" y="449.3">01005</text>
<text x="663.9" y="446.8">MF</text>
<text x="691.8" y="444.2">1/32W</text>
<text x="691.8" y="449.3">01005</text>
<text x="691.8" y="446.8">MF</text>
<text x="498.8" y="451.9">2</text>
<text x="526.7" y="451.9">2</text>
<text x="554.7" y="451.9">2</text>
<text x="582.6" y="451.9">2</text>
<text x="610.6" y="451.9">2</text>
<text x="638.5" y="451.9">2</text>
<text x="661.4" y="451.9">2</text>
<text x="689.3" y="451.9">2</text>
<text x="122.9" y="462">1</text>
<text x="173" y="463.6" transform="rotate(-90 173 463.6)">A1</text>
<text x="128" y="469.6">20%</text>
<text x="128" y="472.2">6.3V</text>
<text x="122.9" y="474.7">2</text>
<text x="128" y="477.3">0201-1</text>
<text x="128" y="474.7">X5R</text>
<text x="173.7" y="474.3" transform="rotate(-90 173.7 474.3)">VCC</text>
<text x="150.2" y="486.5">B1</text>
<text x="157.7" y="487.4">SCL</text>
<text x="169" y="487.4">WLCSP</text>
<text x="184.4" y="487.5">SDA</text>
<text x="194.7" y="486.5">A2</text>
<text x="173.7" y="498.3" transform="rotate(-90 173.7 498.3)">VSS</text>
<text x="173" y="506.8" transform="rotate(-90 173 506.8)">B2</text>
<text x="760.4" y="563.6">.</text>
</g>
<g font-size="3.1">
<text x="112.5" y="146.3">1</text>
<text x="128.2" y="146.3">2</text>
<text x="181" y="146.3">1</text>
<text x="196.8" y="146.3">2</text>
<text x="117" y="154.2">1/32W</text>
<text x="119.5" y="151.6">0%</text>
<text x="149.6" y="153.4">1</text>
<text x="117" y="159.3">01005</text>
<text x="119.5" y="156.7">MF</text>
<text x="154.1" y="161">10%</text>
<text x="149.6" y="164.8">2</text>
<text x="154.1" y="163.3">6.3V</text>
<text x="154.1" y="165.9">X5R</text>
<text x="154.1" y="168.4">01005</text>
<text x="112.5" y="189.5">1</text>
<text x="128.2" y="189.5">2</text>
<text x="181" y="189.5">1</text>
<text x="196.8" y="189.5">2</text>
<text x="117" y="197.4">1/32W</text>
<text x="119.5" y="194.8">0%</text>
<text x="149.6" y="196.6">1</text>
<text x="117" y="202.4">01005</text>
<text x="119.5" y="199.9">MF</text>
<text x="149.6" y="208">2</text>
<text x="154.1" y="204.2">10%</text>
<text x="154.1" y="209">X5R</text>
<text x="154.1" y="206.5">6.3V</text>
<text x="154.1" y="211.6">01005</text>
<text x="112.5" y="232.7">1</text>
<text x="128.2" y="232.7">2</text>
<text x="181" y="232.7">1</text>
<text x="196.8" y="232.7">2</text>
<text x="119.5" y="238">0%</text>
<text x="149.6" y="239.8">1</text>
<text x="117" y="245.6">01005</text>
<text x="117" y="240.5">1/32W</text>
<text x="119.5" y="243.1">MF</text>
<text x="149.6" y="251.2">2</text>
<text x="154.1" y="247.4">10%</text>
<text x="154.1" y="249.7">6.3V</text>
<text x="154.1" y="254.8">01005</text>
<text x="154.1" y="252.2">X5R</text>
<text x="197.6" y="299.5">1</text>
<text x="214.3" y="299.5">2</text>
<text x="205.1" y="304.5">5%</text>
<text x="202.6" y="307.1">1/32W</text>
<text x="205.1" y="309.6">MF</text>
<text x="202.6" y="312.2">01005</text>
<text x="197.6" y="329.9">1</text>
<text x="214.3" y="329.9">2</text>
<text x="205.1" y="335">5%</text>
<text x="202.6" y="337.6">1/32W</text>
<text x="205.1" y="340.1">MF</text>
<text x="202.6" y="342.6">01005</text>
<text x="548" y="357.9">5%</text>
<text x="555.6" y="357.9">1/32W</text>
<text x="560.8" y="355.3">1</text>
<text x="577.5" y="355.3">2</text>
<text x="578.4" y="357.9">MF</text>
<text x="586.1" y="357.9">01005</text>
<text x="197.6" y="360.4">1</text>
<text x="205.1" y="365.5">5%</text>
<text x="214.3" y="360.4">2</text>
<text x="560.8" y="365.5">1</text>
<text x="577.5" y="365.5">2</text>
<text x="202.6" y="368">1/32W</text>
<text x="205.1" y="370.6">MF</text>
<text x="568.3" y="370.6">5%</text>
<text x="202.6" y="373.1">01005</text>
<text x="565.8" y="373.1">1/32W</text>
<text x="568.3" y="375.7">MF</text>
<text x="565.8" y="378.2">01005</text>
</g>
<g font-size="2.9">
<text x="199.1" y="124.2">ROOM=SOC</text>
<text x="408" y="130.6">SYM 6 OF 16</text>
<text x="181.3" y="162.3">ROOM=SOC</text>
<text x="181.3" y="205.5">ROOM=SOC</text>
<text x="181.3" y="248.7">ROOM=SOC</text>
<text x="600.4" y="289.3">ROOM=SOC</text>
<text x="628.3" y="289.3">ROOM=SOC</text>
<text x="199.1" y="314.7">ROOM=SOC</text>
<text x="653.7" y="322.3">ROOM=SOC</text>
<text x="199.1" y="345.2">ROOM=SOC</text>
<text x="565.3" y="360.4">ROOM=SOC</text>
<text x="199.1" y="375.7">ROOM=SOC</text>
<text x="565.3" y="380.7">ROOM=SOC</text>
<text x="501.3" y="451.9">ROOM=SOC</text>
<text x="529.3" y="451.9">ROOM=SOC</text>
<text x="557.2" y="451.9">ROOM=SOC</text>
<text x="585.2" y="451.9">ROOM=SOC</text>
<text x="613.1" y="451.9">ROOM=SOC</text>
<text x="641" y="451.9">ROOM=SOC</text>
<text x="663.9" y="451.9">ROOM=SOC</text>
<text x="691.8" y="451.9">ROOM=SOC</text>
<text x="128" y="479.8">ROOM=SOC</text>
<text x="162.2" y="483.6">M34128-FCS6_P/T</text>
<text x="176.2" y="502.7">ROOM=SOC</text>
</g>
<text font-size="2.8" x="176.2" y="505.2">CRITICAL</text>
<g font-size="2.5">
<text x="704.5" y="493.8">PAGE TITLE</text>
<text x="807.4" y="505.2">DRAWING NUMBER</text>
<text x="849.3" y="505.2">SIZE</text>
<text x="807.4" y="515.4">REVISION</text>
<text x="807.4" y="525.5">BRANCH</text>
<text x="705.8" y="533.1">PROPRIETARY PROPERTY OF APPLE INC.</text>
<text x="705.8" y="530.6">THE INFORMATION CONTAINED HEREIN IS THE</text>
<text x="705.8" y="535.7">THE POSESSOR AGREES TO THE FOLLOWING:</text>
<text x="706.1" y="539.5">I TO MAINTAIN THIS DOCUMENT IN CONFIDENCE</text>
<text x="807.4" y="535.7">PAGE</text>
<text x="705.3" y="543.3">II NOT TO REPRODUCE OR COPY IT</text>
<text x="807.4" y="545.8">SHEET</text>
<text x="704.5" y="547.1">III NOT TO REVEAL OR PUBLISH IT IN WHOLE OR PART</text>
<text x="705.3" y="550.9">IV ALL RIGHTS RESERVED</text>
</g>
<g font-size="2.3">
<text x="83" y="109">47</text>
<text x="87.6" y="109">18</text>
<text x="561.3" y="109">4</text>
<text x="564.3" y="109">10</text>
<text x="250.6" y="119.1">47</text>
<text x="250.6" y="114">47</text>
<text x="255.2" y="119.1">18</text>
<text x="255.2" y="114">18</text>
<text x="561.3" y="114">4</text>
<text x="564.3" y="114">10</text>
<text x="250.6" y="124.2">47</text>
<text x="255.2" y="124.2">18</text>
<text x="561.3" y="124.2">4</text>
<text x="564.3" y="124.2">10</text>
<text x="250.6" y="129.3">47</text>
<text x="255.2" y="129.3">18</text>
<text x="561.3" y="129.3">4</text>
<text x="564.3" y="129.3">10</text>
<text x="561.3" y="139.4">4</text>
<text x="564.3" y="139.4">10</text>
<text x="34.7" y="147.1">20</text>
<text x="39.3" y="147.1">19</text>
<text x="338.8" y="149.6">NO_TEST=1</text>
<text x="338.8" y="144.5">NO_TEST=1</text>
<text x="561.3" y="144.5">4</text>
<text x="564.3" y="144.5">10</text>
<text x="338.8" y="154.7">NO_TEST=1</text>
<text x="338.8" y="159.8">NO_TEST=1</text>
<text x="475.9" y="157.2">NO_TEST=1</text>
<text x="338.8" y="164.8">NO_TEST=1</text>
<text x="475.9" y="162.3">NO_TEST=1</text>
<text x="338.8" y="180.1">NO_TEST=1</text>
<text x="34.7" y="190.2">20</text>
<text x="39.3" y="190.2">19</text>
<text x="338.8" y="195.3">NO_TEST=1</text>
<text x="475.9" y="218.2">NO_TEST=1</text>
<text x="475.9" y="223.3">NO_TEST=1</text>
<text x="34.7" y="233.4">20</text>
<text x="39.3" y="233.4">19</text>
<text x="475.9" y="228.3">NO_TEST=1</text>
<text x="561.3" y="241">10</text>
<text x="561.3" y="246.1">10</text>
<text x="256.8" y="263.9">4</text>
<text x="256.8" y="258.8">4</text>
<text x="475.9" y="261.4">NO_TEST=1</text>
<text x="673" y="261.4">4</text>
<text x="676.1" y="261.4">7</text>
<text x="679.1" y="261.4">8</text>
<text x="682.2" y="261.4">10</text>
<text x="686.8" y="261.4">39</text>
<text x="691.3" y="261.4">48</text>
<text x="256.8" y="269">4</text>
<text x="475.9" y="266.4">NO_TEST=1</text>
<text x="256.8" y="274.1">4</text>
<text x="250.6" y="289.3">47</text>
<text x="255.2" y="289.3">18</text>
<text x="83" y="299.5">47</text>
<text x="87.6" y="299.5">18</text>
<text x="250.6" y="294.4">47</text>
<text x="255.2" y="294.4">18</text>
<text x="561.3" y="299.5">39</text>
<text x="561.3" y="294.4">39</text>
<text x="565.9" y="299.5">47</text>
<text x="565.9" y="294.4">46</text>
<text x="570.4" y="294.4">47</text>
<text x="706.1" y="294.4">39</text>
<text x="710.6" y="294.4">48</text>
<text x="255.2" y="304.5">18</text>
<text x="561.3" y="304.5">39</text>
<text x="565.9" y="304.5">47</text>
<text x="561.3" y="312.2">44</text>
<text x="561.3" y="317.2">44</text>
<text x="565.9" y="312.2">47</text>
<text x="565.9" y="317.2">47</text>
<text x="250.6" y="319.8">47</text>
<text x="255.2" y="319.8">21</text>
<text x="87.6" y="329.9">21</text>
<text x="255.2" y="324.9">21</text>
<text x="751.8" y="329.9">39</text>
<text x="756.4" y="329.9">46</text>
<text x="255.2" y="335">21</text>
<text x="753.3" y="335">43</text>
<text x="751.8" y="345.2">39</text>
<text x="250.6" y="350.3">46</text>
<text x="255.2" y="350.3">27</text>
<text x="250.6" y="355.3">46</text>
<text x="255.2" y="355.3">27</text>
<text x="657.8" y="355.3">27</text>
<text x="83" y="360.4">46</text>
<text x="87.6" y="360.4">27</text>
<text x="250.6" y="365.5">46</text>
<text x="255.2" y="365.5">27</text>
<text x="657.8" y="365.5">5</text>
<text x="660.9" y="365.5">47</text>
<text x="90.1" y="454.4">48</text>
<text x="407.2" y="459.5">10</text>
<text x="411.7" y="459.5">4</text>
<text x="407.2" y="464.6">10</text>
<text x="411.7" y="464.6">4</text>
<text x="407.2" y="472.2">10</text>
<text x="411.7" y="472.2">4</text>
<text x="407.2" y="477.3">10</text>
<text x="411.7" y="477.3">4</text>
<text x="410.2" y="484.9">10</text>
<text x="292" y="487.4">10</text>
<text x="410.2" y="490">10</text>
<text x="292" y="492.5">10</text>
<text x="407.2" y="502.7">10</text>
<text x="411.7" y="502.7">4</text>
<text x="407.2" y="510.3">10</text>
<text x="411.7" y="510.3">4</text>
</g>
<text font-size=".5" x="704.5" y="490">SYNC_MASTER=J171/MLB_B</text>
<text font-size=".4" x="852.9" y="490">SYNC_DATE=10/24/2018</text>
</svg>
